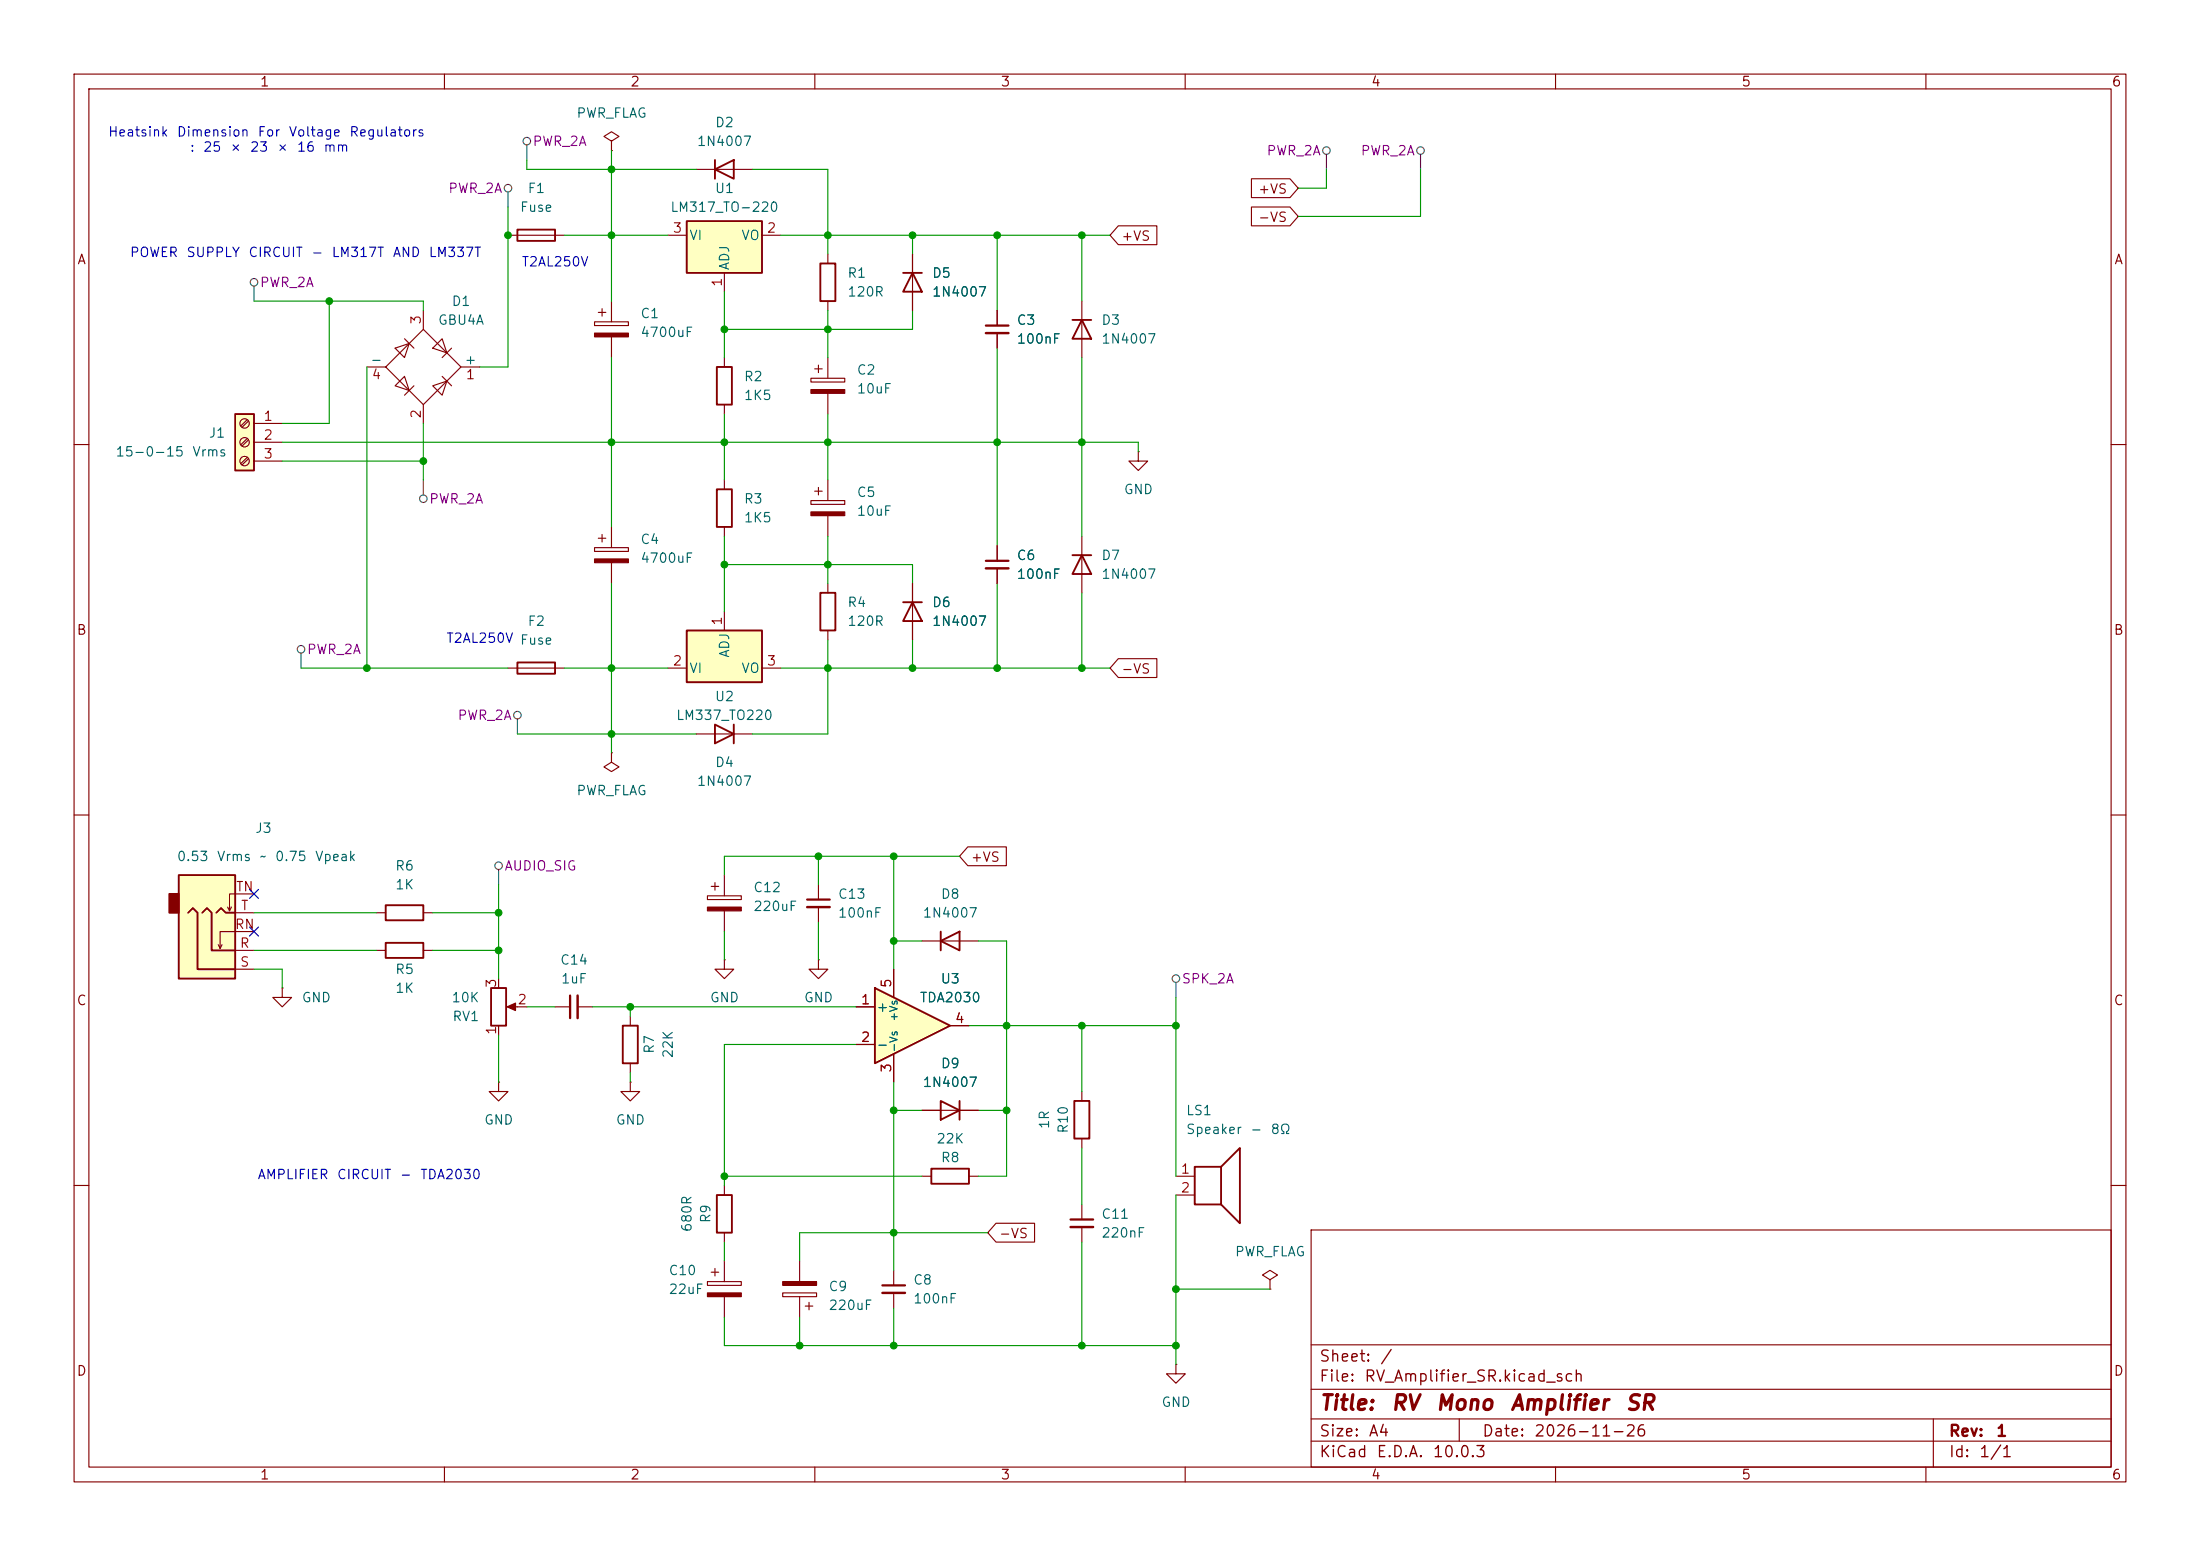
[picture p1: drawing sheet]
<svg xmlns="http://www.w3.org/2000/svg" width="297mm" height="210mm" viewBox="0 0 297 210" stroke-linecap="round" stroke-linejoin="round" font-family="sans-serif">
<g fill="none" stroke="#840000" stroke-width=".15">
<path d="M10 10h277v190h-277zM12 12h273v186h-273zM60 10v2M82.5 19.1l1.1-.7-1.1-.6-1 .6 1 .7v1.2M110 10v2M160 10v2M210 10v2M260 10v2M82.5 20.3h.1M94 22.9h7.6M97.8 48.3v1.2M97.8 54.6v1.3"/>
<path d="M10 60h2M134.6 73.7v2M134.6 76.7v2M285 60h2M94 99.1h7.6M10 110h2M82.5 101.6v1.3l1.1 .6-1.1 .6-1-.6 1-.6M82.5 101.6h.1M285 110h2M38.1 133.4v1.2h-1.3l1.3 1.3 1.3-1.3h-1.3M38.1 133.4h.1M85.1 137.2v1.2"/>
<path d="M85.1 143.5v1.3M124.5 149.9h7.6M10 160h2M177 166h108v32h-108zM285 160h2M60 198v2M110 198v2M160 198v2M177 194.5h108M177 191.5h108M177 187.5h108M177 181.5h108"/>
<path d="M197 191.5v3M210 198v2M260 198v2M261 191.5v6.5"/>
</g>
<path d="M96.5 22.9l2.6-1.3v2.5zM96.5 21.6v2.5M96.8 49.5h2v5.1h-2zM96.5 97.8l2.6 1.3-2.6 1.2zM99.1 97.8v2.5M84.1 138.4h2v5.1h-2zM127 148.6l2.5 1.3-2.5 1.2zM129.5 148.6v2.5" fill="none" stroke="#840000" stroke-width=".25"/>
<path d="M133.1 75.7h3" fill="none" stroke="#840000" stroke-width=".3"/>
<path d="M133.1 76.7h3" fill="none" stroke="#840000" stroke-width=".33"/>
<path d="M118.1 133.4l10.2 5-10.2 5.1z" fill="#ffffc2"/>
<path d="M144.8 43.2h2.5M146 43.2l1.3 2.5h-2.5zM118.1 133.4l10.2 5-10.2 5.1z" fill="none" stroke="#840000" stroke-width=".25"/>
<g fill="none" stroke="#840000" stroke-width=".15">
<path d="M134.6 41.9v2M134.6 45v2M146 40.6v7.7M109.5 67.6h4.5v.5h-4.5zM110 66.3h1M110.5 65.8v1M111.8 64.8v2.8M111.8 69.6v2.8M115.6 135.9h2.5M120.6 130.8v3.8M128.3 138.4h2.5M115.6 141h2.5"/>
<path d="M120.6 142.2v3.9"/>
</g>
<path d="M109.5 69.1h4.5v.5h-4.5z" fill="#840000" stroke="#840000" stroke-width=".15"/>
<path d="M133.1 43.9h3" fill="none" stroke="#840000" stroke-width=".3"/>
<path d="M133.1 45h3" fill="none" stroke="#840000" stroke-width=".33"/>
<path d="M31.7 55.9h2.6v7.6h-2.6z" fill="#ffffc2"/>
<path d="M31.7 55.9h2.6v7.6h-2.6z" fill="none" stroke="#840000" stroke-width=".25"/>
<g fill="none" stroke="#840000" stroke-width=".15">
<path d="M33.4 56.6l-.9 .9M33.4 59.2l-.9 .8M33.6 56.8l-.9 .9M33.6 59.4l-.9 .8M34.3 57.2h3.8M34.3 59.7h3.8M33.4 61.7l-.9 .9M33.6 61.9l-.9 .8M34.3 62.2h3.8"/>
<circle cx="33" cy="57.1" r=".63"/>
<circle cx="33" cy="59.7" r=".63"/>
<circle cx="33" cy="62.2" r=".63"/>
</g>
<path d="M24.1 118.1h7.6v14h-7.6z" fill="#ffffc2"/>
<path d="M22.9 120.7h1.2v2.5h-1.2z" fill="#840000" stroke="#840000" stroke-width=".25"/>
<path d="M69.8 31h5.1v1.5h-5.1zM96.8 66h2v5.1h-2zM24.1 118.1h7.6v14h-7.6zM25.4 123.2l.6-.6 .7 .6v7.6h5M27.3 123.2l.6-.6 .7 .6v5.1h3.1M29.2 123.2l.6-.6 .7 .6h1.2M52.1 127.3h5v2h-5zM52.1 122.2h5v2h-5zM66.3 133.4h2v5h-2zM145 148.6h2.1v5.1h-2.1z" fill="none" stroke="#840000" stroke-width=".25"/>
<g fill="none" stroke="#840000" stroke-width=".15">
<path d="M68.6 31.8h7.6M49.5 49.5h2.6M53.3 47l1.9-.6-.6 1.9zM54.6 50.8l.6 1.9-1.9-.6zM54.6 45.7l1.3 1.3M55.9 52.1l-1.3 1.2M57.1 44.5l5.1 5-5.1 5.1-5-5.1zM57.1 41.9v2.6M57.1 54.6v2.6M58.4 52.1l1.9-.7-.6 1.9zM59.7 45.7l.6 1.9-1.9-.6zM59.7 50.8l1.3 1.3"/>
<path d="M61 47l-1.3 1.3M62.2 49.5h2.6M109.5 51.1h4.5v.5h-4.5zM110 49.8h1M110.5 49.3v1M111.8 48.3v2.8M111.8 53.1v2.8M97.8 64.8v1.2M97.8 71.1v1.3M153.7 61v1.2h1.2l-1.2 1.3-1.3-1.3h1.3M153.7 61h.1M30 127.5l-.3 .5"/>
<path d="M31.2 122.4l-.2 .5M31.7 128.3h2.6M31.7 130.8h2.6M31.7 123.2h2.6M34.3 125.7h-4.6v2.3l-.2-.5M34.3 120.7h-3.3v2.2l-.3-.5M50.8 128.3h1.3M50.8 123.2h1.3M57.1 128.3h1.3M57.1 123.2h1.3M67.3 132.1v1.3M67.3 138.4v1.3"/>
<path d="M68.8 135.9h2.3M146 147.3v1.3M146 153.7v1.2"/>
</g>
<g fill="#840000" stroke="#840000" stroke-width=".15">
<path d="M68.5 135.9l1.1-.5v1z"/>
<path d="M109.5 52.6h4.5v.5h-4.5z"/>
</g>
<path d="M92.7 29.8h10.2v7h-10.2z" fill="#ffffc2"/>
<g fill="none" stroke="#840000" stroke-width=".25">
<path d="M92.7 29.8h10.2v7h-10.2zM110.7 35.6h2.1v5h-2.1zM121.9 36.8h2.6M123.2 36.8l1.3 2.6h-2.6zM144.8 74.9h2.5M146 74.9l1.3 2.6h-2.5zM69.8 89.4h5.1v1.5h-5.1zM110.7 80h2.1v5.1h-2.1zM121.9 81.3h2.6M123.2 81.3l1.3 2.5h-2.6zM127 127l2.5-1.3v2.6zM127 125.7v2.6"/>
<path d="M125.7 157.7h5.1v2.1h-5.1zM161.3 157.5h3.5v5.1h-3.5zM164.8 157.5l2.6-2.6v10.2l-2.6-2.5M96.8 161.3h2v5.1h-2z"/>
</g>
<g fill="none" stroke="#840000" stroke-width=".15">
<path d="M90.2 31.8h2.5M97.8 36.8v2.6M102.9 31.8h2.5M111.8 34.3v1.3M123.2 34.3v7.6M80.3 43.4h4.5v.5h-4.5zM80.8 42.2h1M81.3 41.7v1M82.5 40.6v2.8M82.5 45.5v2.8M111.8 40.6v1.3M80.3 73.9h4.5v.5h-4.5z"/>
<path d="M80.8 72.6h1M81.3 72.1v1.1M82.5 71.1v2.8M82.5 75.9v2.8M111.8 78.7v1.3M123.2 78.7v7.7M146 72.4v7.6M68.6 90.2h7.6M111.8 85.1v1.3M96 119.6h1M96.5 119.1v1M97.8 118.1v2.8"/>
<path d="M110.5 119.4v2M74.9 135.9h2.1M78 135.9h2M95.5 120.9h4.6v.5h-4.6zM97.8 129.5v1.3h1.3l-1.3 1.3-1.3-1.3h1.3M97.8 129.5h.1M97.8 122.9v2.8M110.5 129.5v1.3h1.3l-1.3 1.3-1.3-1.3h1.3M110.5 129.5h.1M110.5 122.4v2.1M124.5 127h7.6M67.3 146.1v1.2h1.3l-1.3 1.3-1.3-1.3h1.3"/>
<path d="M67.3 146.1h.1M85.1 146.1v1.2h1.3l-1.3 1.3-1.3-1.3h1.3M85.1 146.1h.1M124.5 158.8h1.2M130.8 158.8h1.3M158.7 158.8h2.6M95.5 173h4.6v.5h-4.6zM96 171.7h1M96.5 171.2v1M97.8 160v1.3M97.8 166.4v1.2M97.8 170.2v2.8"/>
<path d="M97.8 175v2.8M105.7 174.5h4.5v.5h-4.5zM107.9 170.2v2.8M107.9 175v2.8M108.7 176.3h1M109.2 175.8v1M120.6 171.5v2M120.6 174.5v2M146 162.6v2M146 165.6v2M158.7 161.3h2.6M171.4 172.7l1.1-.6-1.1-.6-1 .6 1 .6v1.3"/>
<path d="M171.4 174h.1M158.7 184.2v1.2h1.3l-1.3 1.3-1.2-1.3h1.2M158.7 184.2h.1"/>
</g>
<path d="M77 134.4v3M109 121.4h3M119.1 173.5h3.1M144.5 164.6h3.1" fill="none" stroke="#840000" stroke-width=".3"/>
<path d="M78 134.4v3M109 122.4h3M119.1 174.5h3.1M144.5 165.6h3.1" fill="none" stroke="#840000" stroke-width=".33"/>
<g fill="#840000" stroke="#840000" stroke-width=".15">
<path d="M80.3 75.4h4.5v.5h-4.5z"/>
<path d="M80.3 45h4.5v.5h-4.5z"/>
<path d="M105.7 173h4.5v.5h-4.5z"/>
<path d="M95.5 174.5h4.6v.5h-4.6z"/>
<path d="M95.5 122.4h4.6v.5h-4.6z"/>
</g>
<path d="M92.7 85.1h10.2v7h-10.2z" fill="#ffffc2"/>
<path d="M92.7 85.1h10.2v7h-10.2z" fill="none" stroke="#840000" stroke-width=".25"/>
<g fill="none" stroke="#840000" stroke-width=".15">
<path d="M123.2 34.3v2.5M123.2 39.4v2.5M151 30.5h5.2v2.5h-5.2l-1.1-1.2zM168.9 27.9h5.2l1.2 1.3-1.2 1.3h-5.2zM168.9 24.1h5.2l1.2 1.3-1.2 1.3h-5.2zM134.6 41.9v2M134.6 45v2M123.2 78.7v2.6M134.6 73.7v2M134.6 76.7v2M90.2 90.2h2.5M97.8 82.6v2.5"/>
<path d="M102.9 90.2h2.5M123.2 83.8v2.6M151 88.9h5.2v2.5h-5.2l-1.1-1.2zM130.7 114.3h5.2v2.5h-5.2l-1.2-1.2zM115.6 135.9h2.5M120.6 130.8v3.8M128.3 138.4h2.5M115.6 141h2.5M120.6 142.2v3.9M124.5 149.9h2.5M129.5 149.9h2.6M134.5 165.1h5.2v2.5h-5.2l-1.2-1.2z"/>
</g>
<g fill="none" stroke="#484848" stroke-width=".15">
<path d="M71.1 19.6v2M34.3 38.6v2M68.6 25.9v2M179.1 20.8v2.1M191.8 20.8v2.1M57.1 64.8v2M40.6 88.1v2.1M69.8 97v2.1M67.3 117.3v2.1M158.7 132.6v2"/>
<circle cx="71.1" cy="19.1" r=".51"/>
<circle cx="34.3" cy="38.1" r=".51"/>
<circle cx="68.6" cy="25.4" r=".51"/>
<circle cx="179.1" cy="20.3" r=".51"/>
<circle cx="191.8" cy="20.3" r=".51"/>
<circle cx="57.2" cy="67.3" r=".51"/>
<circle cx="40.6" cy="87.6" r=".51"/>
<circle cx="69.9" cy="96.5" r=".51"/>
<circle cx="67.3" cy="116.8" r=".51"/>
<circle cx="158.8" cy="132.1" r=".51"/>
</g>
<g fill="none" stroke="#009600" stroke-width=".15">
<path d="M68.6 27.9v21.6h-3.8M71.1 21.6v1.3h22.9M76.2 31.8h14M82.5 20.3v20.3M97.8 39.4v8.9M101.6 22.9h10.2v11.4M105.4 31.8h44.5M123.2 31.8v2.5M134.6 31.8v10.1M146 31.8v8.8M179.1 22.9v2.5h-3.8M191.8 22.9v6.3h-16.5"/>
<path d="M34.3 40.6h22.8v1.3M38.1 59.7h115.6v1.3M44.4 40.6v16.6h-6.3M49.5 49.5v40.7M57.1 57.2v7.6M82.5 48.3v22.8M97.8 55.9v8.9M111.8 41.9v6.4M111.8 55.9v8.9M123.2 41.9v2.6h-25.4M134.6 47v26.7M146 48.3v24.1"/>
<path d="M38.1 62.2h19M82.5 78.7v22.9M97.8 72.4v10.2M97.8 76.2h25.4v2.5M111.8 72.4v6.3M134.6 78.7v11.5M40.6 90.2h28M69.8 99.1h24.2M76.2 90.2h14M105.4 90.2h44.5M111.8 86.4v12.7h-10.2M123.2 86.4v3.8"/>
<path d="M146 80v10.2M67.3 119.4v12.7M110.5 115.6v3.8M120.6 115.6v15.2M129.5 115.6h-31.7v2.5M34.3 123.2h16.5M34.3 128.3h16.5M34.3 130.8h3.8v2.6M58.4 123.2h8.9M58.4 128.3h8.9M67.3 139.7v6.4M71.1 135.9h3.8"/>
<path d="M80 135.9h35.6M85.1 135.9v1.3M97.8 125.7v3.8M110.5 124.5v5M120.6 127h3.9M130.8 138.4h27.9M132.1 127h3.8v31.8h-3.8M146 138.4v8.9M158.7 134.6v24.2M85.1 144.8v1.3M97.8 158.8h26.7M115.6 141h-17.8v19"/>
<path d="M120.6 149.9h3.9M120.6 146.1v25.4M132.1 149.9h3.8M146 154.9v7.7M97.8 167.6v2.6M97.8 177.8v3.8h60.9M107.9 177.8v3.8M120.6 176.5v5.1M133.3 166.4h-25.4v3.8M146 167.6v14M158.7 161.3v22.9M158.7 174h12.7"/>
</g>
<path d="M33.7 120l1.2 1.3M33.7 125.1l1.2 1.2M34.9 120l-1.2 1.3M34.9 125.1l-1.2 1.2" fill="none" stroke="#000084" stroke-width=".15"/>
<g fill="#009600" stroke="#009600" stroke-width=".14">
<circle cx="44.4" cy="40.6" r=".46"/>
<circle cx="68.6" cy="31.8" r=".46"/>
<circle cx="57.1" cy="62.2" r=".46"/>
<circle cx="49.5" cy="90.2" r=".46"/>
<circle cx="82.5" cy="90.2" r=".46"/>
<circle cx="82.5" cy="22.9" r=".46"/>
<circle cx="111.8" cy="90.2" r=".46"/>
<circle cx="123.2" cy="90.2" r=".46"/>
<circle cx="111.8" cy="76.2" r=".46"/>
<circle cx="158.7" cy="138.4" r=".46"/>
<circle cx="120.6" cy="127" r=".46"/>
<circle cx="135.9" cy="138.4" r=".46"/>
<circle cx="135.9" cy="149.9" r=".46"/>
<circle cx="146" cy="138.4" r=".46"/>
<circle cx="134.6" cy="59.7" r=".46"/>
<circle cx="146" cy="59.7" r=".46"/>
<circle cx="123.2" cy="31.8" r=".46"/>
<circle cx="134.6" cy="31.8" r=".46"/>
<circle cx="146" cy="31.8" r=".46"/>
<circle cx="97.8" cy="158.8" r=".46"/>
<circle cx="67.3" cy="128.3" r=".46"/>
<circle cx="82.5" cy="99.1" r=".46"/>
<circle cx="67.3" cy="123.2" r=".46"/>
<circle cx="85.1" cy="135.9" r=".46"/>
<circle cx="111.8" cy="59.7" r=".46"/>
<circle cx="97.8" cy="59.7" r=".46"/>
<circle cx="82.5" cy="59.7" r=".46"/>
<circle cx="97.8" cy="76.2" r=".46"/>
<circle cx="111.8" cy="31.8" r=".46"/>
<circle cx="82.5" cy="31.8" r=".46"/>
<circle cx="97.8" cy="44.5" r=".46"/>
<circle cx="111.8" cy="44.5" r=".46"/>
<circle cx="120.6" cy="181.6" r=".46"/>
<circle cx="146" cy="181.6" r=".46"/>
<circle cx="120.6" cy="166.4" r=".46"/>
<circle cx="120.6" cy="149.9" r=".46"/>
<circle cx="158.7" cy="181.6" r=".46"/>
<circle cx="158.7" cy="174" r=".46"/>
<circle cx="107.9" cy="181.6" r=".46"/>
<circle cx="110.5" cy="115.6" r=".46"/>
<circle cx="120.6" cy="115.6" r=".46"/>
<circle cx="146" cy="90.2" r=".46"/>
<circle cx="134.6" cy="90.2" r=".46"/>
</g>
<g font-size="2" fill="#840000">
<text x="178" y="190.8">Title:</text>
<text x="187.7" y="190.8">RV</text>
<text x="193.7" y="190.8">Mono</text>
<text x="203.7" y="190.8">Amplifier</text>
<text x="219.3" y="190.8">SR</text>
</g>
<g font-size="1.5" fill="#840000">
<text x="178" y="184.2">Sheet:</text>
<text x="186.2" y="184.2">/</text>
<text x="178" y="186.9">File:</text>
<text x="184.1" y="186.9">RV_Amplifier_SR.kicad_sch</text>
<text x="178" y="197.1">KiCad</text>
<text x="178" y="194.3">Size:</text>
<text x="184.7" y="194.3">A4</text>
<text x="185.7" y="197.1">E.D.A.</text>
<text x="193.3" y="197.1">10.0.3</text>
<text x="200" y="194.3">Date:</text>
<text x="207" y="194.3">2026-11-26</text>
<text x="263" y="194.3">Rev:</text>
<text x="263" y="197.1">Id:</text>
<text x="267.1" y="197.1">1/1</text>
<text x="269.4" y="194.3">1</text>
</g>
<g font-size="1.3" fill="#840000">
<text x="35" y="12">1</text>
<text x="85" y="12">2</text>
<text x="135" y="12">3</text>
<text x="185" y="12">4</text>
<text x="235" y="12">5</text>
<text x="285" y="12">6</text>
<text x="169.8" y="26.5">+VS</text>
<text x="10.3" y="36">A</text>
<text x="151.3" y="32.8">+VS</text>
<text x="169.8" y="30.3">-VS</text>
<text x="285.3" y="36">A</text>
<text x="10.3" y="86">B</text>
<text x="285.3" y="86">B</text>
<text x="151.3" y="91.2">-VS</text>
<text x="131" y="116.6">+VS</text>
<text x="10.3" y="136">C</text>
<text x="285.3" y="136">C</text>
<text x="134.8" y="167.4">-VS</text>
<text x="10.3" y="186">D</text>
<text x="285.3" y="186">D</text>
<text x="35" y="200">1</text>
<text x="85" y="200">2</text>
<text x="135" y="200">3</text>
<text x="185" y="200">4</text>
<text x="235" y="200">5</text>
<text x="285" y="200">6</text>
</g>
<g font-size="1.3" fill="#006464">
<text x="77.7" y="16.2">PWR_FLAG</text>
<text x="96.4" y="17.5">D2</text>
<text x="94" y="20">1N4007</text>
<text x="70.1" y="28.9">Fuse</text>
<text x="71.1" y="26.4">F1</text>
<text x="90.4" y="28.9">LM317_TO-220</text>
<text x="96.4" y="26.4">U1</text>
<text x="93" y="32.7">VI</text>
<text x="100" y="32.7">VO</text>
<text x="60.9" y="41.6">D1</text>
<text x="98.8" y="36.6" transform="rotate(-90 98.8 36.6)">ADJ</text>
<text x="114.3" y="37.8">R1</text>
<text x="114.3" y="40.3">120R</text>
<text x="125.7" y="37.8">D5</text>
<text x="125.7" y="40.3">1N4007</text>
<text x="59" y="44.2">GBU4A</text>
<text x="86.4" y="43.3">C1</text>
<text x="86.4" y="45.8">4700uF</text>
<text x="137.2" y="44.2">C3</text>
<text x="137.2" y="46.7">100nF</text>
<text x="148.6" y="44.2">D3</text>
<text x="148.6" y="46.7">1N4007</text>
<text x="49.9" y="49.5">-</text>
<text x="62.6" y="49.5">+</text>
<text x="100.3" y="51.8">R2</text>
<text x="115.6" y="50.9">C2</text>
<text x="115.6" y="53.4">10uF</text>
<text x="28.1" y="59.4">J1</text>
<text x="100.3" y="54.3">1K5</text>
<text x="15.5" y="61.9">15-0-15</text>
<text x="25.9" y="61.9">Vrms</text>
<text x="100.3" y="68.3">R3</text>
<text x="100.3" y="70.8">1K5</text>
<text x="115.6" y="67.4">C5</text>
<text x="115.6" y="69.9">10uF</text>
<text x="151.6" y="67">GND</text>
<text x="86.4" y="73.7">C4</text>
<text x="86.4" y="76.3">4700uF</text>
<text x="137.2" y="75.9">C6</text>
<text x="148.6" y="75.9">D7</text>
<text x="114.3" y="82.3">R4</text>
<text x="125.7" y="82.3">D6</text>
<text x="137.2" y="78.4">100nF</text>
<text x="148.6" y="78.4">1N4007</text>
<text x="71.1" y="84.8">F2</text>
<text x="98.8" y="88.9" transform="rotate(-90 98.8 88.9)">ADJ</text>
<text x="114.3" y="84.8">120R</text>
<text x="125.7" y="84.8">1N4007</text>
<text x="93" y="91.1">VI</text>
<text x="96.4" y="95">U2</text>
<text x="100" y="91.1">VO</text>
<text x="91.2" y="97.5">LM337_TO220</text>
<text x="77.7" y="107.7">PWR_FLAG</text>
<text x="94" y="106.4">1N4007</text>
<text x="96.4" y="103.8">D4</text>
<text x="34.4" y="112.7">J3</text>
<text x="23.8" y="116.5">0.53</text>
<text x="29.2" y="116.5">Vrms</text>
<text x="35" y="116.5">~</text>
<text x="37" y="116.5">0.75</text>
<text x="42.4" y="116.5">Vpeak</text>
<text x="53.3" y="117.8">R6</text>
<text x="53.3" y="120.4">1K</text>
<text x="101.6" y="123.3">220uF</text>
<text x="101.6" y="120.7">C12</text>
<text x="113" y="124.2">100nF</text>
<text x="113" y="121.6">C13</text>
<text x="124.5" y="124.2">1N4007</text>
<text x="126.9" y="121.6">D8</text>
<text x="53.3" y="131.8">R5</text>
<text x="75.5" y="130.5">C14</text>
<text x="40.6" y="135.6">GND</text>
<text x="53.3" y="134.3">1K</text>
<text x="60.9" y="135.6">10K</text>
<text x="75.7" y="133.1">1uF</text>
<text x="95.8" y="135.6">GND</text>
<text x="108.5" y="135.6">GND</text>
<text x="118.2" y="136.9">+</text>
<text x="124.1" y="135.6">TDA2030</text>
<text x="126.9" y="133.1">U3</text>
<text x="61" y="138.1">RV1</text>
<text x="88.6" y="142.3" transform="rotate(-90 88.6 142.3)">R7</text>
<text x="91.1" y="142.9" transform="rotate(-90 91.1 142.9)">22K</text>
<text x="118.2" y="141.9">-</text>
<text x="124.5" y="147">1N4007</text>
<text x="126.9" y="144.5">D9</text>
<text x="65.3" y="152.1">GND</text>
<text x="83.1" y="152.1">GND</text>
<text x="126.3" y="154.6">22K</text>
<text x="141.9" y="152.5" transform="rotate(-90 141.9 152.5)">1R</text>
<text x="144.5" y="153.1" transform="rotate(-90 144.5 153.1)">R10</text>
<text x="160" y="150.8">LS1</text>
<text x="160" y="153.4">Speaker</text>
<text x="168.7" y="153.4">-</text>
<text x="171.4" y="153.4">8Ω</text>
<text x="126.9" y="157.2">R8</text>
<text x="93.7" y="166.4" transform="rotate(-90 93.7 166.4)">680R</text>
<text x="96.2" y="165.2" transform="rotate(-90 96.2 165.2)">R9</text>
<text x="148.6" y="167.3">220nF</text>
<text x="148.6" y="164.8">C11</text>
<text x="90.2" y="172.4">C10</text>
<text x="123.2" y="173.7">C8</text>
<text x="166.6" y="169.9">PWR_FLAG</text>
<text x="90.2" y="175">22uF</text>
<text x="111.8" y="174.6">C9</text>
<text x="111.8" y="177.1">220uF</text>
<text x="123.2" y="176.2">100nF</text>
<text x="156.7" y="190.2">GND</text>
</g>
<g font-size="1.3" fill="#0000c2">
<text x="14.5" y="18.7">Heatsink</text>
<text x="23.8" y="18.7">Dimension</text>
<text x="25.6" y="20.8">:</text>
<text x="27.3" y="20.8">25</text>
<text x="30.9" y="20.8">×</text>
<text x="33.7" y="20.8">23</text>
<text x="34.7" y="18.7">For</text>
<text x="37.2" y="20.8">×</text>
<text x="38.9" y="18.7">Voltage</text>
<text x="40" y="20.8">16</text>
<text x="43.6" y="20.8">mm</text>
<text x="47.1" y="18.7">Regulators</text>
<text x="17.4" y="35">POWER</text>
<text x="25.1" y="35">SUPPLY</text>
<text x="33.4" y="35">CIRCUIT</text>
<text x="41.9" y="35">-</text>
<text x="44.7" y="35">LM317T</text>
<text x="52.9" y="35">AND</text>
<text x="57.8" y="35">LM337T</text>
<text x="70.3" y="36.3">T2AL250V</text>
<text x="60.2" y="87.1">T2AL250V Fuse</text>
<text x="34.7" y="159.5">AMPLIFIER</text>
<text x="45.4" y="159.5">CIRCUIT</text>
<text x="53.9" y="159.5">-</text>
<text x="56.6" y="159.5">TDA2030</text>
</g>
<g font-size="1.3" fill="#840084">
<text x="71.8" y="20">PWR_2A</text>
<text x="170.9" y="21.3">PWR_2A</text>
<text x="183.6" y="21.3">PWR_2A</text>
<text x="60.4" y="26.4">PWR_2A</text>
<text x="35" y="39.1">PWR_2A</text>
<text x="57.8" y="68.3">PWR_2A</text>
<text x="41.3" y="88.6">PWR_2A</text>
<text x="61.7" y="97.5">PWR_2A</text>
<text x="68" y="117.8">AUDIO_SIG</text>
<text x="159.4" y="133.1">SPK_2A</text>
</g>
<g font-size="1.3" fill="#a90000">
<text x="90.7" y="31.7">3</text>
<text x="103.4" y="31.7">2</text>
<text x="97.8" y="38.8" transform="rotate(-90 97.8 38.8)">1</text>
<text x="57.1" y="43.9" transform="rotate(-90 57.1 43.9)">3</text>
<text x="50.1" y="51.5">4</text>
<text x="62.8" y="51.5">1</text>
<text x="35.5" y="57.1">1</text>
<text x="35.5" y="59.7">2</text>
<text x="57.1" y="56.6" transform="rotate(-90 57.1 56.6)">2</text>
<text x="35.5" y="62.2">3</text>
<text x="97.8" y="84.5" transform="rotate(-90 97.8 84.5)">1</text>
<text x="90.7" y="90.1">2</text>
<text x="103.4" y="90.1">3</text>
<text x="31.6" y="125.7">RN</text>
<text x="31.8" y="120.6">TN</text>
<text x="32.4" y="123.2">T</text>
<text x="32.3" y="128.2">R</text>
<text x="32.3" y="130.8">S</text>
<text x="67.3" y="133.4" transform="rotate(-90 67.3 133.4)">3</text>
<text x="69.8" y="135.9">2</text>
<text x="116.1" y="135.9">1</text>
<text x="120.6" y="133.4" transform="rotate(-90 120.6 133.4)">5</text>
<text x="67.3" y="139.8" transform="rotate(-90 67.3 139.8)">1</text>
<text x="116.1" y="140.9">2</text>
<text x="128.8" y="138.4">4</text>
<text x="120.6" y="144.9" transform="rotate(-90 120.6 144.9)">3</text>
<text x="159.3" y="158.7">1</text>
<text x="159.3" y="161.3">2</text>
</g>
<g font-size="1" fill="#006464">
<text x="121.4" y="138" transform="rotate(-90 121.4 138)">+Vs</text>
<text x="121.4" y="142.1" transform="rotate(-90 121.4 142.1)">-Vs</text>
</g>
</svg>
